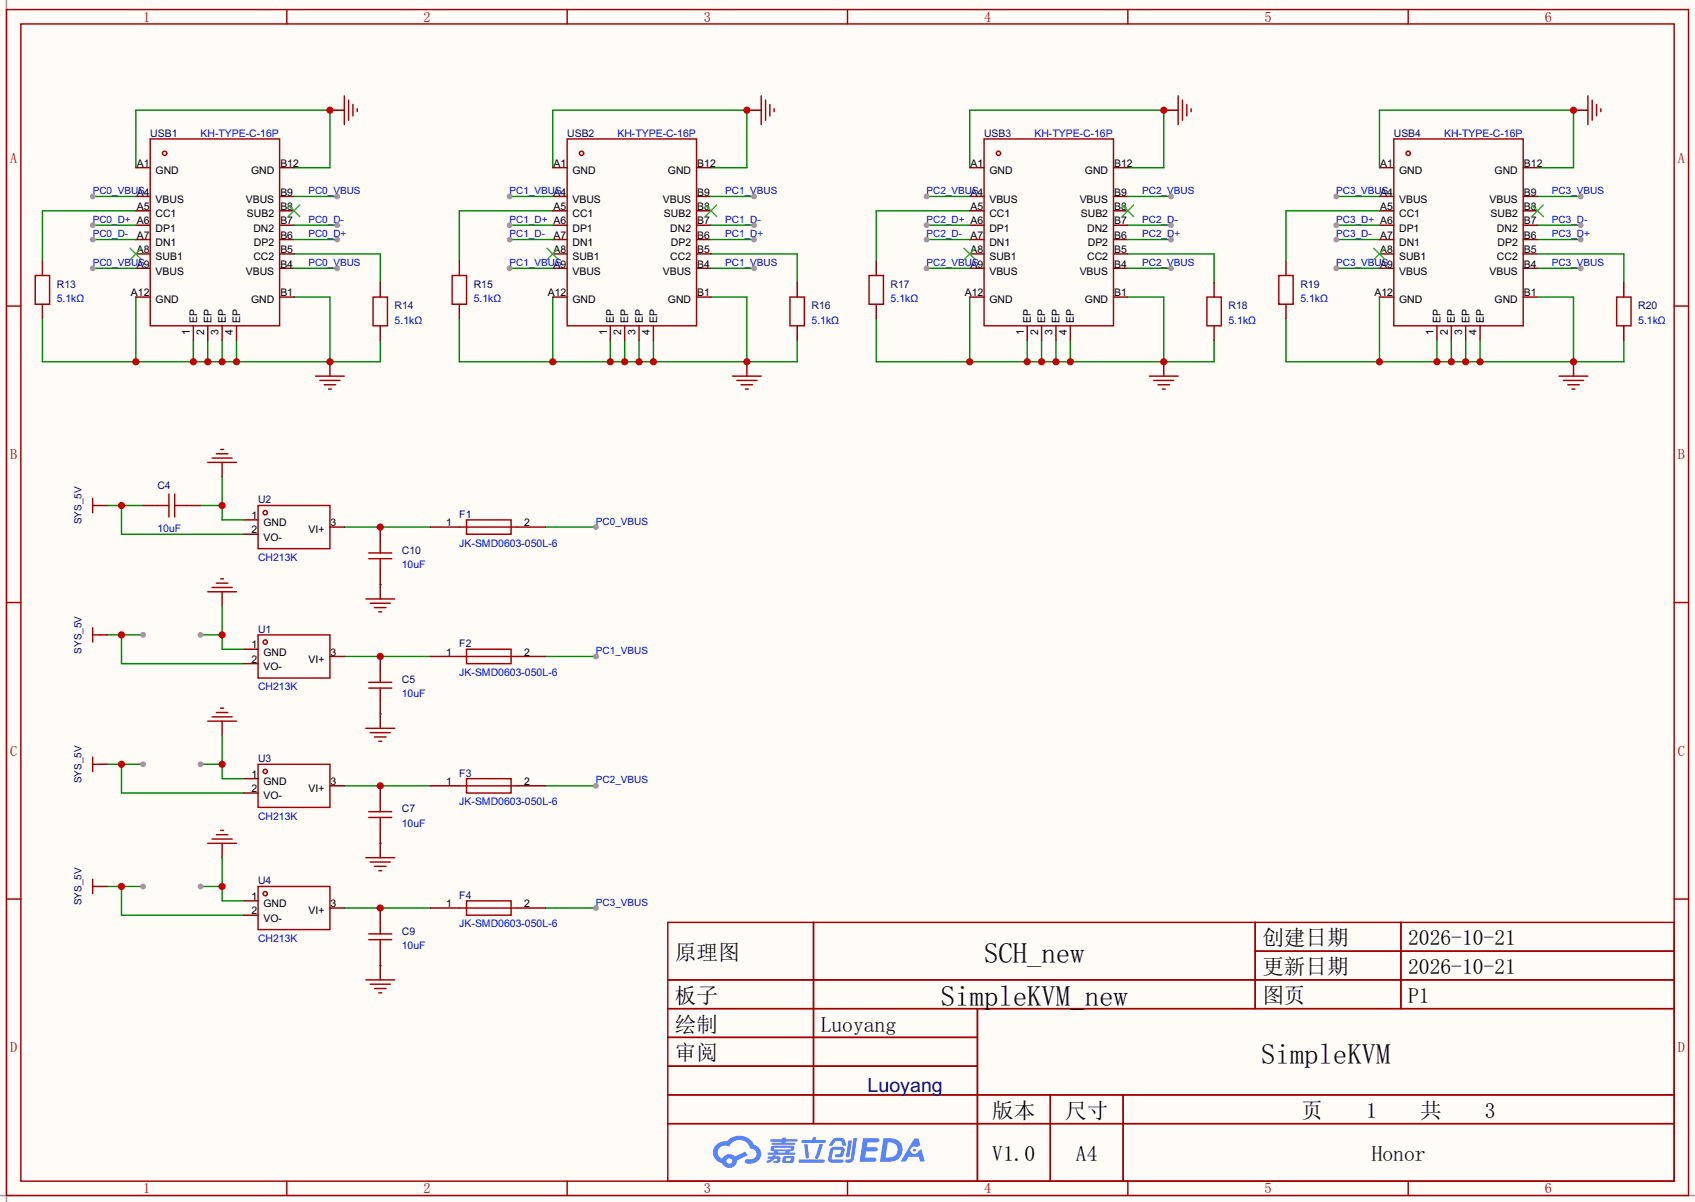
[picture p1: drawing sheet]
<svg xmlns="http://www.w3.org/2000/svg" width="299mm" height="212mm" viewBox="0 0 299 212" stroke-linecap="round" stroke-linejoin="round" font-family="sans-serif">
<path d="M0 0h299.5v212.4h-299.5z" fill="#fffcf7"/>
<path d="M1.1 0v212.4M0 211.2h299.5" fill="none" stroke="#999" stroke-width=".25"/>
<path d="M18.9 156.6h6.4M21.5 156.6v5.1h21.6" fill="none" stroke="#008700" stroke-width=".25"/>
<circle cx="21.5" cy="156.6" r=".63" fill="#c00"/>
<circle cx="25.3" cy="156.6" r=".51" fill="#999"/>
<path d="M18.9 135h6.4M21.5 135v5.1h21.6" fill="none" stroke="#008700" stroke-width=".25"/>
<circle cx="21.5" cy="135" r=".63" fill="#c00"/>
<circle cx="25.3" cy="135" r=".51" fill="#999"/>
<path d="M18.9 89.3h6.4M21.5 89.3v5.1h21.6" fill="none" stroke="#008700" stroke-width=".25"/>
<circle cx="21.5" cy="89.3" r=".63" fill="#c00"/>
<path d="M18.9 112.2h6.4M21.5 112.2v5.1h21.6" fill="none" stroke="#008700" stroke-width=".25"/>
<circle cx="21.5" cy="112.2" r=".63" fill="#c00"/>
<circle cx="25.3" cy="112.2" r=".51" fill="#999"/>
<path d="M17.7 89.3h1.2M17.7 112.2h1.2M17.7 135h1.2M17.7 156.6h1.2" fill="none" stroke="#870000" stroke-width=".25"/>
<path d="M16.4 88v2.6M16.4 89.3h1.3M16.4 110.9v2.5M16.4 112.2h1.3M16.4 133.8v2.5M16.4 135h1.3M16.4 155.4v2.5M16.4 156.6h1.3" fill="none" stroke="#a10000" stroke-width=".25"/>
<path d="M60.8 93.1h15.3M96.4 116h8.9" fill="none" stroke="#008700" stroke-width=".25"/>
<circle cx="105.3" cy="116" r=".51" fill="#999"/>
<path d="M96.4 160.4h8.9" fill="none" stroke="#008700" stroke-width=".25"/>
<circle cx="105.3" cy="160.4" r=".51" fill="#999"/>
<path d="M60.8 116h15.3M96.4 138.8h8.9" fill="none" stroke="#008700" stroke-width=".25"/>
<circle cx="105.3" cy="138.8" r=".51" fill="#999"/>
<path d="M96.4 93.1h8.9M60.8 160.4h15.3" fill="none" stroke="#008700" stroke-width=".25"/>
<circle cx="105.3" cy="93.1" r=".51" fill="#999"/>
<path d="M67.2 103.3h.1M60.8 138.8h15.3M67.2 126.1h.1M67.2 149h.1M67.2 170.6h.1" fill="none" stroke="#008700" stroke-width=".25"/>
<path d="M39.2 81.7v2.5M39.2 104.6v2.5M67.2 103.3v2.5M39.2 127.4v2.6M67.2 126.1v2.6M39.2 149v2.5M67.2 149v2.5M67.2 170.6v2.5" fill="none" stroke="#870000" stroke-width=".25"/>
<g fill="none" stroke="#a10000" stroke-width=".25">
<path d="M1.1 1.7h297.2v209.5h-297.2zM3.7 4.2h292.1v204.5h-292.1zM50.7 1.7v2.5M100.2 1.7v2.5M149.7 1.7v2.5M199.3 1.7v2.5M248.8 1.7v2.5M1.1 54.1h2.6M295.8 54.1h2.5M39 79.4h.5M36.7 81.7h5.1M37.5 80.9h3.5"/>
<path d="M38.2 80.2h2.1M1.1 106.5h2.6M36.7 104.6h5.1M37.5 103.8h3.5M38.2 103h2.1M39 102.3h.5M64.6 105.8h5.1M65.4 106.6h3.6M66.2 107.4h2M66.9 108.1h.5M295.8 106.5h2.5M36.7 127.4h5.1"/>
<path d="M37.5 126.7h3.5M38.2 125.9h2.1M39 125.1h.5M64.6 128.7h5.1M65.4 129.5h3.6M66.2 130.2h2M66.9 131h.5M1.1 158.9h2.6M36.7 149h5.1M37.5 148.2h3.5M38.2 147.5h2.1M39 146.7h.5"/>
<path d="M64.6 151.5h5.1M65.4 152.3h3.6M66.2 153.1h2M66.9 153.8h.5M295.8 158.9h2.5M64.6 173.1h5.1M65.4 173.9h3.6M66.2 174.7h2M66.9 175.4h.5M118 173.1h177.8M118 163h177.8v45.7h-177.8zM118 178.2h177.8"/>
<path d="M143.7 163v35.5M172.7 178.2v30.5M221.8 163v15.2M221.8 168.1h74M247.5 163v15.2M118 183.3h54.7M118 193.5h177.8M118 188.4h54.7M118 198.5h177.8M185.6 193.5v15.2M198.4 193.5v15.2M50.7 208.7v2.5"/>
<path d="M100.2 208.7v2.5M149.7 208.7v2.5M199.3 208.7v2.5M248.8 208.7v2.5"/>
</g>
<g fill="#5487ff">
<path d="M152.5 201.1h1.6a1.34 1.34 0 0 1 1.2 .2 .37 .37 0 0 1-.3 .5h-1.7l-.2 .9h1.6a.37 .37 0 0 1 .4 .4 .37 .37 0 0 1-.4 .3h-1.7l-.2 1.1h.8a1.26 1.26 0 0 1 1.2 .2 .36 .36 0 0 1-.3 .6h-2.6z"/>
<path d="M161.5 201.2h.8l.3 1.2-.6 .3a.72 .72 0 0 0-1.1 .2 .72 .72 0 0 0 .3 1 .72 .72 0 0 0 1-.4l.1-.2 .5-.2 .6 2.1h-.8l-.3-.8h-1.8l-.5 .8h-.9z"/>
<path d="M149.9 201.5h.6l-.4 2.7a.31 .31 0 0 1-.3 .3 .31 .31 0 0 1-.3-.3z"/>
<path d="M150.8 201.1h.6l-.5 3.6a.97 .97 0 0 1-1.5 .5l.1-.3h.6l.2-.2z"/>
<path d="M147.1 201.3l.5-.2h1.3l.3 .4 .3 .8-.1 .2h-.5l-.3-.9h-.8l-.2 .1-.6 .8-.5-.1v-.1z"/>
<path d="M146.8 202.9l.4-.3h1.5a.69 .69 0 0 1 .5 .5 .69 .69 0 0 1-.1 .7 .74 .74 0 0 1-.8 .7h-.6a.27 .27 0 0 1-.2-.3 .27 .27 0 0 1 .3-.3h.6l.2-.7h-1.4l-.3 1.6 1.9 .1a.28 .28 0 0 1 .2 .3 .28 .28 0 0 1-.3 .2h-1.9l-.4-.3-.1-.4z"/>
<path d="M141.1 204.9h4.3a.28 .28 0 0 1 .3 .3 .28 .28 0 0 1-.3 .2h-4.2l-.1-.1z"/>
<path d="M144.8 202.2h.6l-.8 2.4a.3 .3 0 0 1-.4 .2 .3 .3 0 0 1-.2-.3z"/>
<path d="M142.1 202.2h.6l.2 2.2-.2 .3-.4-.2z"/>
<path d="M141.7 201.4h1.8l.2-.5h.5l-.1 .5h1.5a.27 .27 0 0 1 .3 .3 .27 .27 0 0 1-.3 .3h-3.8l-.2-.2z"/>
<path d="M135.7 204.3h.8v-.1l.6-.1-.1 .2 .8 .1a.7 .7 0 0 1-.5 1.1h-.6v-.4l.6-.1v-.2l-.4-.1a2.13 2.13 0 0 1-1.3 .8l-.2-.4 .8-.3h-.6z"/>
<path d="M136.1 201.3h2.1l.1-.3h.6l-.1 .3h1.9l.2 .2-.2 .2h-1.9l-.1 .2h1.6l.2 .2-.2 .2h-3.9l-.1-.2v-.2h1.8v-.2h-1.9l-.1-.1z"/>
<path d="M156.1 201.1l-.6 4.2h1.4a2.14 2.14 0 0 0 2.6-2.2 2.14 2.14 0 0 0-2.7-2zM156.8 201.8a1.37 1.37 0 0 1 1.8 1.2 1.37 1.37 0 0 1-1.5 1.5h-.7z"/>
<path d="M136.3 202.6a.47 .47 0 0 0-.2 .6 .47 .47 0 0 0 .6 .2l.1 .2h-1.1l-.1 .4h4.7l.2-.1-.1-.3h-1l.1-.2a.6 .6 0 0 0 .7-.2 .6 .6 0 0 0 0-.7l-3.5-.1zM136.8 202.8h2.8l.1 .1-.1 .2h-2.8zM137.4 203.4h1.4l-.1 .2h-1.2z"/>
<path d="M138.4 204.4a.9 .9 0 0 0-.1 1 2.48 2.48 0 0 0 1.9-.1 .84 .84 0 0 0 0-1h-1.4zM138.9 204.7l.7-.1 .1 .1v.3l-.2 .1h-.7z"/>
<path d="M126.6 202.2a1.91 1.91 0 0 0-.5 2 1.91 1.91 0 0 0 1.5 1.3 1.35 1.35 0 0 0 1.5 .9 1.35 1.35 0 0 0 1.1-1.4l1.9-.9-.4-.6-1.8 .8a1.41 1.41 0 0 0-2.3 .4 1.25 1.25 0 0 1-.6-1.7 1.25 1.25 0 0 1 1.8-.4 1.97 1.97 0 0 1 2-1.2 1.97 1.97 0 0 1 1.8 1.5 .96 .96 0 0 1 1 .9 .96 .96 0 0 1-.9 1h-.6a.39 .39 0 0 0-.5 .3 .39 .39 0 0 0 .4 .5 1.87 1.87 0 0 0 1.9-.5 1.87 1.87 0 0 0 .4-2.1l-.7-.6-.4-.1a2.86 2.86 0 0 0-4.8-.6h-.3a2.27 2.27 0 0 0-1.5 .5zM128.4 205.2a.5 .5 0 0 1 1 0 .5 .5 0 0 1-1 0z"/>
<circle cx="161.6" cy="203.2" r=".27"/>
</g>
<path d="M58.3 63.9v2.6" fill="none" stroke="#870000" stroke-width=".25"/>
<path d="M55.8 66.5h5M56.5 67.2h3.6M57.3 68h2M58 68.7h.5" fill="none" stroke="#a10000" stroke-width=".25"/>
<path d="M7.5 56.3v7.6h59.7v-3.8M24 52.5v11.4M51.9 52.5h6.4v11.4M34.2 60.1v3.8M36.7 60.1v3.8M39.2 60.1v3.8M41.8 60.1v3.8" fill="none" stroke="#008700" stroke-width=".25"/>
<g fill="#c00">
<circle cx="58.3" cy="63.9" r=".63"/>
<circle cx="41.8" cy="63.9" r=".63"/>
<circle cx="39.2" cy="63.9" r=".63"/>
<circle cx="36.7" cy="63.9" r=".63"/>
<circle cx="34.2" cy="63.9" r=".63"/>
<circle cx="24" cy="63.9" r=".63"/>
</g>
<path d="M58.3 19.5h2.5" fill="none" stroke="#870000" stroke-width=".25"/>
<path d="M60.8 16.9v5.1M61.6 17.7v3.5M62.4 18.5v2M63.1 19.2v.5" fill="none" stroke="#a10000" stroke-width=".25"/>
<path d="M24 37.2h-16.5v8.9M24 29.6v-10.1h34.3v10.1h-6.4M51.9 44.9h15.3v5" fill="none" stroke="#008700" stroke-width=".25"/>
<circle cx="58.3" cy="19.5" r=".63" fill="#c00"/>
<g fill="none" stroke="#870000" stroke-width=".25">
<path d="M24 39.8h2.5M24 37.2h2.5M24 34.7h2.5M24 29.6h2.5M49.4 39.8h2.5M49.4 37.2h2.5M49.4 34.7h2.5M49.4 29.6h2.5M24 52.5h2.5M24 47.4h2.5M24 44.9h2.5M24 42.3h2.5"/>
<path d="M34.2 57.6v2.5M36.7 57.6v2.5M39.2 57.6v2.5M41.8 57.6v2.5M49.4 52.5h2.5M49.4 47.4h2.5M49.4 44.9h2.5M49.4 42.3h2.5"/>
</g>
<path d="M50.9 36.2l2.1 2.1M53 36.2l-2.1 2.1M23 43.9l2 2M25 43.9l-2 2" fill="none" stroke="#3c3" stroke-width=".25"/>
<g fill="none" stroke="#a10000" stroke-width=".25">
<path d="M26.5 24.5h22.9v33.1h-22.9z"/>
<circle cx="29.1" cy="27.1" r=".38"/>
</g>
<path d="M16.4 39.8h7.6" fill="none" stroke="#008700" stroke-width=".25"/>
<circle cx="16.4" cy="39.8" r=".51" fill="#999"/>
<path d="M51.9 42.3h7.7" fill="none" stroke="#008700" stroke-width=".25"/>
<circle cx="59.6" cy="42.3" r=".51" fill="#999"/>
<path d="M16.4 42.3h7.6" fill="none" stroke="#008700" stroke-width=".25"/>
<circle cx="16.4" cy="42.3" r=".51" fill="#999"/>
<path d="M51.9 39.8h7.7" fill="none" stroke="#008700" stroke-width=".25"/>
<circle cx="59.6" cy="39.8" r=".51" fill="#999"/>
<path d="M132 63.9v2.6" fill="none" stroke="#870000" stroke-width=".25"/>
<path d="M129.4 66.5h5.1M130.2 67.2h3.5M130.9 68h2.1M131.7 68.7h.5" fill="none" stroke="#a10000" stroke-width=".25"/>
<path d="M81.2 56.3v7.6h59.6v-3.8M97.7 52.5v11.4M125.6 52.5h6.4v11.4M107.8 60.1v3.8M110.4 60.1v3.8M112.9 60.1v3.8M115.4 60.1v3.8" fill="none" stroke="#008700" stroke-width=".25"/>
<g fill="#c00">
<circle cx="132" cy="63.9" r=".63"/>
<circle cx="115.4" cy="63.9" r=".63"/>
<circle cx="112.9" cy="63.9" r=".63"/>
<circle cx="110.4" cy="63.9" r=".63"/>
<circle cx="107.8" cy="63.9" r=".63"/>
<circle cx="97.7" cy="63.9" r=".63"/>
</g>
<path d="M132 19.5h2.5" fill="none" stroke="#870000" stroke-width=".25"/>
<path d="M134.5 16.9v5.1M135.3 17.7v3.5M136 18.5v2M136.8 19.2v.5" fill="none" stroke="#a10000" stroke-width=".25"/>
<path d="M97.7 37.2h-16.5v8.9M97.7 29.6v-10.1h34.3v10.1h-6.4M125.6 44.9h15.2v5" fill="none" stroke="#008700" stroke-width=".25"/>
<circle cx="132" cy="19.5" r=".63" fill="#c00"/>
<g fill="none" stroke="#870000" stroke-width=".25">
<path d="M97.7 39.8h2.5M97.7 37.2h2.5M97.7 34.7h2.5M97.7 29.6h2.5M123.1 39.8h2.5M123.1 37.2h2.5M123.1 34.7h2.5M123.1 29.6h2.5M97.7 52.5h2.5M97.7 47.4h2.5M97.7 44.9h2.5M97.7 42.3h2.5"/>
<path d="M107.8 57.6v2.5M110.4 57.6v2.5M112.9 57.6v2.5M115.4 57.6v2.5M123.1 52.5h2.5M123.1 47.4h2.5M123.1 44.9h2.5M123.1 42.3h2.5"/>
</g>
<path d="M124.6 36.2l2 2.1M126.6 36.2l-2 2.1M96.6 43.9l2.1 2M98.7 43.9l-2.1 2" fill="none" stroke="#3c3" stroke-width=".25"/>
<g fill="none" stroke="#a10000" stroke-width=".25">
<path d="M100.2 24.5h22.9v33.1h-22.9z"/>
<circle cx="102.7" cy="27.1" r=".38"/>
</g>
<path d="M90 39.8h7.7" fill="none" stroke="#008700" stroke-width=".25"/>
<circle cx="90" cy="39.8" r=".51" fill="#999"/>
<path d="M125.6 42.3h7.6" fill="none" stroke="#008700" stroke-width=".25"/>
<circle cx="133.2" cy="42.3" r=".51" fill="#999"/>
<path d="M90 42.3h7.7" fill="none" stroke="#008700" stroke-width=".25"/>
<circle cx="90" cy="42.3" r=".51" fill="#999"/>
<path d="M125.6 39.8h7.6" fill="none" stroke="#008700" stroke-width=".25"/>
<circle cx="133.2" cy="39.8" r=".51" fill="#999"/>
<path d="M205.6 63.9v2.6" fill="none" stroke="#870000" stroke-width=".25"/>
<path d="M203.1 66.5h5.1M203.8 67.2h3.6M204.6 68h2M205.4 68.7h.5" fill="none" stroke="#a10000" stroke-width=".25"/>
<path d="M154.8 56.3v7.6h59.7v-3.8M171.3 52.5v11.4M199.3 52.5h6.3v11.4M181.5 60.1v3.8M184 60.1v3.8M186.6 60.1v3.8M189.1 60.1v3.8" fill="none" stroke="#008700" stroke-width=".25"/>
<g fill="#c00">
<circle cx="205.6" cy="63.9" r=".63"/>
<circle cx="189.1" cy="63.9" r=".63"/>
<circle cx="186.6" cy="63.9" r=".63"/>
<circle cx="184" cy="63.9" r=".63"/>
<circle cx="181.5" cy="63.9" r=".63"/>
<circle cx="171.3" cy="63.9" r=".63"/>
</g>
<path d="M205.6 19.5h2.6" fill="none" stroke="#870000" stroke-width=".25"/>
<path d="M208.2 16.9v5.1M208.9 17.7v3.5M209.7 18.5v2M210.4 19.2v.5" fill="none" stroke="#a10000" stroke-width=".25"/>
<path d="M171.3 37.2h-16.5v8.9M171.3 29.6v-10.1h34.3v10.1h-6.3M199.3 44.9h15.2v5" fill="none" stroke="#008700" stroke-width=".25"/>
<circle cx="205.6" cy="19.5" r=".63" fill="#c00"/>
<g fill="none" stroke="#870000" stroke-width=".25">
<path d="M171.3 39.8h2.6M171.3 37.2h2.6M171.3 34.7h2.6M171.3 29.6h2.6M196.7 39.8h2.6M196.7 37.2h2.6M196.7 34.7h2.6M196.7 29.6h2.6M171.3 52.5h2.6M171.3 47.4h2.6M171.3 44.9h2.6M171.3 42.3h2.6"/>
<path d="M181.5 57.6v2.5M184 57.6v2.5M186.6 57.6v2.5M189.1 57.6v2.5M196.7 52.5h2.6M196.7 47.4h2.6M196.7 44.9h2.6M196.7 42.3h2.6"/>
</g>
<path d="M198.2 36.2l2.1 2.1M200.3 36.2l-2.1 2.1M170.3 43.9l2 2M172.3 43.9l-2 2" fill="none" stroke="#3c3" stroke-width=".25"/>
<g fill="none" stroke="#a10000" stroke-width=".25">
<path d="M173.9 24.5h22.8v33.1h-22.8z"/>
<circle cx="176.4" cy="27.1" r=".38"/>
</g>
<path d="M163.7 39.8h7.6" fill="none" stroke="#008700" stroke-width=".25"/>
<circle cx="163.7" cy="39.8" r=".51" fill="#999"/>
<path d="M199.3 42.3h7.6" fill="none" stroke="#008700" stroke-width=".25"/>
<circle cx="206.9" cy="42.3" r=".51" fill="#999"/>
<path d="M163.7 42.3h7.6" fill="none" stroke="#008700" stroke-width=".25"/>
<circle cx="163.7" cy="42.3" r=".51" fill="#999"/>
<path d="M199.3 39.8h7.6" fill="none" stroke="#008700" stroke-width=".25"/>
<circle cx="206.9" cy="39.8" r=".51" fill="#999"/>
<path d="M16.4 34.7h7.6" fill="none" stroke="#008700" stroke-width=".25"/>
<circle cx="16.4" cy="34.7" r=".51" fill="#999"/>
<path d="M16.4 47.4h7.6" fill="none" stroke="#008700" stroke-width=".25"/>
<circle cx="16.4" cy="47.4" r=".51" fill="#999"/>
<path d="M51.9 47.4h7.7" fill="none" stroke="#008700" stroke-width=".25"/>
<circle cx="59.6" cy="47.4" r=".51" fill="#999"/>
<path d="M90 34.7h7.7" fill="none" stroke="#008700" stroke-width=".25"/>
<circle cx="90" cy="34.7" r=".51" fill="#999"/>
<path d="M125.6 34.7h7.6" fill="none" stroke="#008700" stroke-width=".25"/>
<circle cx="133.2" cy="34.7" r=".51" fill="#999"/>
<path d="M90 47.4h7.7" fill="none" stroke="#008700" stroke-width=".25"/>
<circle cx="90" cy="47.4" r=".51" fill="#999"/>
<path d="M125.6 47.4h7.6" fill="none" stroke="#008700" stroke-width=".25"/>
<circle cx="133.2" cy="47.4" r=".51" fill="#999"/>
<path d="M51.9 34.7h7.7" fill="none" stroke="#008700" stroke-width=".25"/>
<circle cx="59.6" cy="34.7" r=".51" fill="#999"/>
<path d="M163.7 34.7h7.6" fill="none" stroke="#008700" stroke-width=".25"/>
<circle cx="163.7" cy="34.7" r=".51" fill="#999"/>
<path d="M199.3 34.7h7.6" fill="none" stroke="#008700" stroke-width=".25"/>
<circle cx="206.9" cy="34.7" r=".51" fill="#999"/>
<path d="M163.7 47.4h7.6" fill="none" stroke="#008700" stroke-width=".25"/>
<circle cx="163.7" cy="47.4" r=".51" fill="#999"/>
<path d="M199.3 47.4h7.6" fill="none" stroke="#008700" stroke-width=".25"/>
<circle cx="206.9" cy="47.4" r=".51" fill="#999"/>
<path d="M271.7 47.4h7.6" fill="none" stroke="#008700" stroke-width=".25"/>
<circle cx="279.3" cy="47.4" r=".51" fill="#999"/>
<path d="M236.1 47.4h7.6" fill="none" stroke="#008700" stroke-width=".25"/>
<circle cx="236.1" cy="47.4" r=".51" fill="#999"/>
<path d="M271.7 34.7h7.6" fill="none" stroke="#008700" stroke-width=".25"/>
<circle cx="279.3" cy="34.7" r=".51" fill="#999"/>
<path d="M236.1 34.7h7.6" fill="none" stroke="#008700" stroke-width=".25"/>
<circle cx="236.1" cy="34.7" r=".51" fill="#999"/>
<path d="M271.7 39.8h7.6" fill="none" stroke="#008700" stroke-width=".25"/>
<circle cx="279.3" cy="39.8" r=".51" fill="#999"/>
<path d="M236.1 42.3h7.6" fill="none" stroke="#008700" stroke-width=".25"/>
<circle cx="236.1" cy="42.3" r=".51" fill="#999"/>
<path d="M271.7 42.3h7.6" fill="none" stroke="#008700" stroke-width=".25"/>
<circle cx="279.3" cy="42.3" r=".51" fill="#999"/>
<g fill="none" stroke="#870000" stroke-width=".25">
<path d="M243.7 39.8h2.6M243.7 37.2h2.6M243.7 34.7h2.6M243.7 29.6h2.6M269.1 39.8h2.6M269.1 37.2h2.6M269.1 34.7h2.6M269.1 29.6h2.6M243.7 52.5h2.6M243.7 47.4h2.6M243.7 44.9h2.6M243.7 42.3h2.6"/>
<path d="M253.9 57.6v2.5M256.4 57.6v2.5M259 57.6v2.5M261.5 57.6v2.5M269.1 52.5h2.6M269.1 47.4h2.6M269.1 44.9h2.6M269.1 42.3h2.6"/>
</g>
<path d="M270.6 36.2l2.1 2.1M272.7 36.2l-2.1 2.1M242.7 43.9l2 2M244.7 43.9l-2 2" fill="none" stroke="#3c3" stroke-width=".25"/>
<g fill="none" stroke="#a10000" stroke-width=".25">
<path d="M246.3 24.5h22.8v33.1h-22.8z"/>
<circle cx="248.8" cy="27.1" r=".38"/>
</g>
<path d="M236.1 39.8h7.6" fill="none" stroke="#008700" stroke-width=".25"/>
<circle cx="236.1" cy="39.8" r=".51" fill="#999"/>
<path d="M243.7 29.6v-10.1h34.3v10.1h-6.3M243.7 37.2h-16.5v8.9" fill="none" stroke="#008700" stroke-width=".25"/>
<path d="M278 19.5h2.5" fill="none" stroke="#870000" stroke-width=".25"/>
<circle cx="278" cy="19.5" r=".63" fill="#c00"/>
<path d="M280.5 16.9v5.1M281.3 17.7v3.5M282.1 18.5v2M282.8 19.2v.5M275.5 66.5h5M276.2 67.2h3.6M277 68h2M277.7 68.7h.6" fill="none" stroke="#a10000" stroke-width=".25"/>
<path d="M227.2 56.3v7.6h59.7v-3.8M243.7 52.5v11.4M271.7 44.9h15.2v5M271.7 52.5h6.3v11.4M253.9 60.1v3.8M256.4 60.1v3.8M259 60.1v3.8M261.5 60.1v3.8" fill="none" stroke="#008700" stroke-width=".25"/>
<path d="M278 63.9v2.6" fill="none" stroke="#870000" stroke-width=".25"/>
<g fill="#c00">
<circle cx="278" cy="63.9" r=".63"/>
<circle cx="261.5" cy="63.9" r=".63"/>
<circle cx="259" cy="63.9" r=".63"/>
<circle cx="256.4" cy="63.9" r=".63"/>
<circle cx="253.9" cy="63.9" r=".63"/>
<circle cx="243.7" cy="63.9" r=".63"/>
</g>
<g fill="none" stroke="#a10000" stroke-width=".25">
<path d="M45.6 89.3h12.7v7.6h-12.7zM45.6 112.2h12.7v7.6h-12.7zM45.6 135h12.7v7.7h-12.7zM45.6 156.6h12.7v7.6h-12.7z"/>
<circle cx="46.9" cy="90.6" r=".38"/>
<circle cx="46.9" cy="113.4" r=".38"/>
<circle cx="46.9" cy="136.3" r=".38"/>
<circle cx="46.9" cy="157.9" r=".38"/>
</g>
<path d="M43.1 91.9h2.5M43.1 94.4h2.5M58.3 93.1h2.5M43.1 114.7h2.5M43.1 117.3h2.5M58.3 116h2.5M43.1 137.6h2.5M58.3 138.8h2.5M43.1 159.2h2.5M43.1 140.1h2.5M43.1 161.7h2.5M58.3 160.4h2.5" fill="none" stroke="#870000" stroke-width=".25"/>
<path d="M35.4 156.6h3.8M39.2 151.5v7.7h3.9" fill="none" stroke="#008700" stroke-width=".25"/>
<circle cx="39.2" cy="156.6" r=".63" fill="#c00"/>
<circle cx="35.4" cy="156.6" r=".51" fill="#999"/>
<path d="M35.4 135h3.8M39.2 130v7.6h3.9" fill="none" stroke="#008700" stroke-width=".25"/>
<circle cx="39.2" cy="135" r=".63" fill="#c00"/>
<circle cx="35.4" cy="135" r=".51" fill="#999"/>
<path d="M35.4 112.2h3.8M39.2 107.1v7.6h3.9" fill="none" stroke="#008700" stroke-width=".25"/>
<circle cx="39.2" cy="112.2" r=".63" fill="#c00"/>
<circle cx="35.4" cy="112.2" r=".51" fill="#999"/>
<path d="M35.4 89.3h3.8M39.2 84.2v7.7h3.9" fill="none" stroke="#008700" stroke-width=".25"/>
<circle cx="39.2" cy="89.3" r=".63" fill="#c00"/>
<g fill="none" stroke="#a10000" stroke-width=".25">
<path d="M6.2 48.7h2.6v5.1h-2.6zM65.9 52.5h2.6v5.1h-2.6zM79.9 48.7h2.5v5.1h-2.5zM139.6 52.5h2.5v5.1h-2.5zM153.5 48.7h2.6v5.1h-2.6zM213.2 52.5h2.6v5.1h-2.6zM225.9 48.7h2.6v5.1h-2.6zM285.6 52.5h2.6v5.1h-2.6zM27.8 89.3h2M29.8 87.3v4.1M30.9 87.3v4.1M30.9 89.3h2"/>
<path d="M81.2 93.1h10.1M82.4 91.9h7.9v2.5h-7.9zM67.2 118.5v2.1M81.2 116h10.1M82.4 114.7h7.9v2.6h-7.9zM65.2 121.6h4M65.2 120.6h4M81.2 138.8h10.1M82.4 137.6h7.9v2.5h-7.9zM82.4 159.2h7.9v2.5h-7.9zM81.2 160.4h10.1"/>
</g>
<g fill="none" stroke="#870000" stroke-width=".25">
<path d="M7.5 46.1v2.6M7.5 53.8v2.5M67.2 49.9v2.6M67.2 57.6v2.5M81.2 46.1v2.6M81.2 53.8v2.5M140.8 49.9v2.6M140.8 57.6v2.5M154.8 46.1v2.6M154.8 53.8v2.5M214.5 49.9v2.6M214.5 57.6v2.5"/>
<path d="M227.2 46.1v2.6M227.2 53.8v2.5M286.9 49.9v2.6M286.9 57.6v2.5M25.3 89.3h2.5M32.9 89.3h2.5M76.1 93.1h5.1M91.3 93.1h5.1M67.2 116v2.5M76.1 116h5.1M91.3 116h5.1M67.2 123.6v2.5"/>
<path d="M76.1 138.8h5.1M91.3 138.8h5.1M76.1 160.4h5.1M91.3 160.4h5.1"/>
</g>
<circle cx="67.2" cy="116" r=".63" fill="#c00"/>
<path d="M67.2 121.6v2M65.2 144.4h4M65.2 143.4h4M67.2 141.4v2" fill="none" stroke="#a10000" stroke-width=".25"/>
<path d="M67.2 138.8v2.6M67.2 146.5v2.5" fill="none" stroke="#870000" stroke-width=".25"/>
<circle cx="67.2" cy="138.8" r=".63" fill="#c00"/>
<path d="M67.2 144.4v2.1M65.2 166h4M65.2 165h4M67.2 163v2" fill="none" stroke="#a10000" stroke-width=".25"/>
<path d="M67.2 160.4v2.6M67.2 168.1v2.5" fill="none" stroke="#870000" stroke-width=".25"/>
<circle cx="67.2" cy="160.4" r=".63" fill="#c00"/>
<path d="M65.2 98.7h4M65.2 97.7h4M67.2 95.7v2M67.2 166v2.1" fill="none" stroke="#a10000" stroke-width=".25"/>
<path d="M67.2 93.1v2.6M67.2 100.7v2.6" fill="none" stroke="#870000" stroke-width=".25"/>
<circle cx="67.2" cy="93.1" r=".63" fill="#c00"/>
<path d="M67.2 98.7v2" fill="none" stroke="#a10000" stroke-width=".25"/>
<g font-size="5.1">
<text x="173.9" y="170.2">SCH_new</text>
<text x="166.2" y="177.8">SimpleKVM_new</text>
<text x="222.8" y="188">SimpleKVM</text>
</g>
<g font-size="3.8">
<text x="223" y="167">创建日期</text>
<text x="248.8" y="167">2026-10-21</text>
<text x="119.3" y="169.6">原理图</text>
<text x="223" y="172.1">更新日期</text>
<text x="248.8" y="172.1">2026-10-21</text>
<text x="119.3" y="177.2">板子</text>
<text x="223" y="177.2">图页</text>
<text x="248.8" y="177.2">P1</text>
<text x="119.3" y="182.3">绘制</text>
<text x="145" y="182.3">Luoyang</text>
<text x="119.3" y="187.4">审阅</text>
<text x="175.3" y="197.5">版本</text>
<text x="188.2" y="197.5">尺寸</text>
<text x="230" y="197.5">页</text>
<text x="241.4" y="197.5">1</text>
<text x="250.9" y="197.5">共</text>
<text x="262.4" y="197.5">3</text>
<text x="175.3" y="205.1">V1.0</text>
<text x="190.1" y="205.1">A4</text>
<text x="242.3" y="205.1">Honor</text>
</g>
<text font-size="3.5" fill="#000080" x="153.3" y="192.9">Luoyang</text>
<g font-size="2.5" fill="#a00000">
<text x="25.3" y="3.8">1</text>
<text x="74.8" y="3.8">2</text>
<text x="124.3" y="3.8">3</text>
<text x="173.9" y="3.8">4</text>
<text x="223.4" y="3.8">5</text>
<text x="272.9" y="3.8">6</text>
<text x="1.8" y="28.8">A</text>
<text x="296.4" y="28.8">A</text>
<text x="1.8" y="81.2">B</text>
<text x="296.4" y="81.2">B</text>
<text x="1.8" y="133.5">C</text>
<text x="296.4" y="133.5">C</text>
<text x="1.8" y="185.9">D</text>
<text x="296.4" y="185.9">D</text>
<text x="25.3" y="210.9">1</text>
<text x="74.8" y="210.9">2</text>
<text x="124.3" y="210.9">3</text>
<text x="173.9" y="210.9">4</text>
<text x="223.4" y="210.9">5</text>
<text x="272.9" y="210.9">6</text>
</g>
<g font-size="1.8">
<text x="24.2" y="29.5">A1</text>
<text x="49.5" y="29.5">B12</text>
<text x="97.8" y="29.5">A1</text>
<text x="123.2" y="29.5">B12</text>
<text x="171.5" y="29.5">A1</text>
<text x="196.8" y="29.5">B12</text>
<text x="243.9" y="29.5">A1</text>
<text x="269.2" y="29.5">B12</text>
<text x="24.2" y="34.6">A4</text>
<text x="27.5" y="35.8">VBUS</text>
<text x="27.5" y="30.8">GND</text>
<text x="43.4" y="35.8">VBUS</text>
<text x="44.4" y="30.8">GND</text>
<text x="49.5" y="34.6">B9</text>
<text x="97.8" y="34.6">A4</text>
<text x="101.1" y="35.8">VBUS</text>
<text x="101.1" y="30.8">GND</text>
<text x="117.1" y="35.8">VBUS</text>
<text x="118" y="30.8">GND</text>
<text x="123.2" y="34.6">B9</text>
<text x="171.5" y="34.6">A4</text>
<text x="174.8" y="35.8">VBUS</text>
<text x="174.8" y="30.8">GND</text>
<text x="190.8" y="35.8">VBUS</text>
<text x="191.7" y="30.8">GND</text>
<text x="196.8" y="34.6">B9</text>
<text x="243.9" y="34.6">A4</text>
<text x="247.2" y="35.8">VBUS</text>
<text x="247.2" y="30.8">GND</text>
<text x="263.1" y="35.8">VBUS</text>
<text x="264.1" y="30.8">GND</text>
<text x="269.2" y="34.6">B9</text>
<text x="24.2" y="37.1">A5</text>
<text x="27.5" y="40.9">DP1</text>
<text x="27.5" y="38.4">CC1</text>
<text x="43.6" y="38.4">SUB2</text>
<text x="44.8" y="40.9">DN2</text>
<text x="49.5" y="37.1">B8</text>
<text x="49.5" y="39.7">B7</text>
<text x="97.8" y="37.1">A5</text>
<text x="101.1" y="40.9">DP1</text>
<text x="101.1" y="38.4">CC1</text>
<text x="117.3" y="38.4">SUB2</text>
<text x="118.4" y="40.9">DN2</text>
<text x="123.2" y="37.1">B8</text>
<text x="123.2" y="39.7">B7</text>
<text x="171.5" y="37.1">A5</text>
<text x="174.8" y="40.9">DP1</text>
<text x="174.8" y="38.4">CC1</text>
<text x="191" y="38.4">SUB2</text>
<text x="192.1" y="40.9">DN2</text>
<text x="196.8" y="37.1">B8</text>
<text x="196.8" y="39.7">B7</text>
<text x="243.9" y="37.1">A5</text>
<text x="247.2" y="40.9">DP1</text>
<text x="247.2" y="38.4">CC1</text>
<text x="263.3" y="38.4">SUB2</text>
<text x="264.5" y="40.9">DN2</text>
<text x="269.2" y="37.1">B8</text>
<text x="269.2" y="39.7">B7</text>
<text x="24.2" y="47.3">A9</text>
<text x="24.2" y="44.7">A8</text>
<text x="24.2" y="42.2">A7</text>
<text x="27.5" y="46">SUB1</text>
<text x="27.5" y="43.5">DN1</text>
<text x="44.8" y="46">CC2</text>
<text x="44.9" y="43.5">DP2</text>
<text x="49.5" y="42.2">B6</text>
<text x="49.5" y="44.7">B5</text>
<text x="49.5" y="47.3">B4</text>
<text x="97.8" y="47.3">A9</text>
<text x="97.8" y="44.7">A8</text>
<text x="97.8" y="42.2">A7</text>
<text x="101.1" y="46">SUB1</text>
<text x="101.1" y="43.5">DN1</text>
<text x="118.4" y="46">CC2</text>
<text x="118.5" y="43.5">DP2</text>
<text x="123.2" y="42.2">B6</text>
<text x="123.2" y="44.7">B5</text>
<text x="123.2" y="47.3">B4</text>
<text x="171.5" y="47.3">A9</text>
<text x="171.5" y="44.7">A8</text>
<text x="171.5" y="42.2">A7</text>
<text x="174.8" y="46">SUB1</text>
<text x="174.8" y="43.5">DN1</text>
<text x="192.1" y="46">CC2</text>
<text x="192.2" y="43.5">DP2</text>
<text x="196.8" y="42.2">B6</text>
<text x="196.8" y="44.7">B5</text>
<text x="196.8" y="47.3">B4</text>
<text x="243.9" y="47.3">A9</text>
<text x="243.9" y="44.7">A8</text>
<text x="243.9" y="42.2">A7</text>
<text x="247.2" y="46">SUB1</text>
<text x="247.2" y="43.5">DN1</text>
<text x="264.5" y="46">CC2</text>
<text x="264.6" y="43.5">DP2</text>
<text x="269.2" y="42.2">B6</text>
<text x="269.2" y="44.7">B5</text>
<text x="269.2" y="47.3">B4</text>
<text x="23.1" y="52.4">A12</text>
<text x="27.5" y="53.6">GND</text>
<text x="27.5" y="48.5">VBUS</text>
<text x="43.4" y="48.5">VBUS</text>
<text x="44.4" y="53.6">GND</text>
<text x="49.5" y="52.4">B1</text>
<text x="96.8" y="52.4">A12</text>
<text x="101.1" y="53.6">GND</text>
<text x="101.1" y="48.5">VBUS</text>
<text x="117.1" y="48.5">VBUS</text>
<text x="118" y="53.6">GND</text>
<text x="123.2" y="52.4">B1</text>
<text x="170.4" y="52.4">A12</text>
<text x="174.8" y="53.6">GND</text>
<text x="174.8" y="48.5">VBUS</text>
<text x="190.8" y="48.5">VBUS</text>
<text x="191.7" y="53.6">GND</text>
<text x="196.8" y="52.4">B1</text>
<text x="242.8" y="52.4">A12</text>
<text x="247.2" y="53.6">GND</text>
<text x="247.2" y="48.5">VBUS</text>
<text x="263.1" y="48.5">VBUS</text>
<text x="264.1" y="53.6">GND</text>
<text x="269.2" y="52.4">B1</text>
<text x="33.5" y="59.2" transform="rotate(-90 33.5 59.2)">1</text>
<text x="34.8" y="57.1" transform="rotate(-90 34.8 57.1)">EP</text>
<text x="36.1" y="59.2" transform="rotate(-90 36.1 59.2)">2</text>
<text x="37.3" y="57.1" transform="rotate(-90 37.3 57.1)">EP</text>
<text x="38.6" y="59.2" transform="rotate(-90 38.6 59.2)">3</text>
<text x="39.9" y="57.1" transform="rotate(-90 39.9 57.1)">EP</text>
<text x="41.2" y="59.2" transform="rotate(-90 41.2 59.2)">4</text>
<text x="42.4" y="57.1" transform="rotate(-90 42.4 57.1)">EP</text>
<text x="107.2" y="59.2" transform="rotate(-90 107.2 59.2)">1</text>
<text x="108.5" y="57.1" transform="rotate(-90 108.5 57.1)">EP</text>
<text x="109.7" y="59.2" transform="rotate(-90 109.7 59.2)">2</text>
<text x="111" y="57.1" transform="rotate(-90 111 57.1)">EP</text>
<text x="112.3" y="59.2" transform="rotate(-90 112.3 59.2)">3</text>
<text x="113.5" y="57.1" transform="rotate(-90 113.5 57.1)">EP</text>
<text x="114.8" y="59.2" transform="rotate(-90 114.8 59.2)">4</text>
<text x="116.1" y="57.1" transform="rotate(-90 116.1 57.1)">EP</text>
<text x="180.9" y="59.2" transform="rotate(-90 180.9 59.2)">1</text>
<text x="182.1" y="57.1" transform="rotate(-90 182.1 57.1)">EP</text>
<text x="183.4" y="59.2" transform="rotate(-90 183.4 59.2)">2</text>
<text x="184.7" y="57.1" transform="rotate(-90 184.7 57.1)">EP</text>
<text x="185.9" y="59.2" transform="rotate(-90 185.9 59.2)">3</text>
<text x="187.2" y="57.1" transform="rotate(-90 187.2 57.1)">EP</text>
<text x="188.5" y="59.2" transform="rotate(-90 188.5 59.2)">4</text>
<text x="189.7" y="57.1" transform="rotate(-90 189.7 57.1)">EP</text>
<text x="253.2" y="59.2" transform="rotate(-90 253.2 59.2)">1</text>
<text x="254.5" y="57.1" transform="rotate(-90 254.5 57.1)">EP</text>
<text x="255.8" y="59.2" transform="rotate(-90 255.8 59.2)">2</text>
<text x="257.1" y="57.1" transform="rotate(-90 257.1 57.1)">EP</text>
<text x="258.3" y="59.2" transform="rotate(-90 258.3 59.2)">3</text>
<text x="259.6" y="57.1" transform="rotate(-90 259.6 57.1)">EP</text>
<text x="260.9" y="59.2" transform="rotate(-90 260.9 59.2)">4</text>
<text x="262.1" y="57.1" transform="rotate(-90 262.1 57.1)">EP</text>
<text x="44.4" y="91.7">1</text>
<text x="44.4" y="94.3">2</text>
<text x="46.5" y="93">GND</text>
<text x="46.5" y="95.5">VO-</text>
<text x="54.5" y="94.3">VI+</text>
<text x="58.4" y="93">3</text>
<text x="78.9" y="93">1</text>
<text x="92.6" y="93">2</text>
<text x="44.4" y="114.6">1</text>
<text x="44.4" y="117.1">2</text>
<text x="46.5" y="115.9">GND</text>
<text x="46.5" y="118.4">VO-</text>
<text x="54.5" y="117.1">VI+</text>
<text x="58.4" y="115.9">3</text>
<text x="78.9" y="115.9">1</text>
<text x="92.6" y="115.9">2</text>
<text x="44.4" y="137.4">1</text>
<text x="44.4" y="140">2</text>
<text x="46.5" y="138.7">GND</text>
<text x="46.5" y="141.3">VO-</text>
<text x="54.5" y="140">VI+</text>
<text x="58.4" y="138.7">3</text>
<text x="78.9" y="138.7">1</text>
<text x="92.6" y="138.7">2</text>
<text x="44.4" y="159">1</text>
<text x="44.4" y="161.6">2</text>
<text x="46.5" y="160.3">GND</text>
<text x="54.5" y="161.6">VI+</text>
<text x="58.4" y="160.3">3</text>
<text x="78.9" y="160.3">1</text>
<text x="92.6" y="160.3">2</text>
<text x="46.5" y="162.8">VO-</text>
</g>
<g font-size="1.8" fill="#000080">
<text x="26.5" y="24.2">USB1</text>
<text x="100.2" y="24.2">USB2</text>
<text x="173.9" y="24.2">USB3</text>
<text x="246.3" y="24.2">USB4</text>
<text x="10" y="50.8">R13</text>
<text x="83.7" y="50.8">R15</text>
<text x="157.4" y="50.8">R17</text>
<text x="229.7" y="50.8">R19</text>
<text x="69.7" y="54.7">R14</text>
<text x="143.4" y="54.7">R16</text>
<text x="217" y="54.7">R18</text>
<text x="289.4" y="54.7">R20</text>
<text x="27.8" y="86.4">C4</text>
<text x="45.6" y="88.9">U2</text>
<text x="14.4" y="92.7" transform="rotate(-90 14.4 92.7)">SYS_5V</text>
<text x="81.2" y="91.5">F1</text>
<text x="71" y="97.8">C10</text>
<text x="45.6" y="111.8">U1</text>
<text x="14.4" y="115.5" transform="rotate(-90 14.4 115.5)">SYS_5V</text>
<text x="81.2" y="114.3">F2</text>
<text x="71" y="120.7">C5</text>
<text x="45.6" y="134.7">U3</text>
<text x="81.2" y="137.2">F3</text>
<text x="14.4" y="138.4" transform="rotate(-90 14.4 138.4)">SYS_5V</text>
<text x="71" y="143.6">C7</text>
<text x="14.4" y="160" transform="rotate(-90 14.4 160)">SYS_5V</text>
<text x="45.6" y="156.3">U4</text>
<text x="81.2" y="158.8">F4</text>
<text x="71" y="165.1">C9</text>
</g>
<g font-size="1.8" fill="#00f">
<text x="35.4" y="24.2">KH-TYPE-C-16P</text>
<text x="109.1" y="24.2">KH-TYPE-C-16P</text>
<text x="182.8" y="24.2">KH-TYPE-C-16P</text>
<text x="255.1" y="24.2">KH-TYPE-C-16P</text>
<text x="16.4" y="34.3">PC0_VBUS</text>
<text x="54.5" y="34.3">PC0_VBUS</text>
<text x="90" y="34.3">PC1_VBUS</text>
<text x="128.1" y="34.3">PC1_VBUS</text>
<text x="163.7" y="34.3">PC2_VBUS</text>
<text x="201.8" y="34.3">PC2_VBUS</text>
<text x="236.1" y="34.3">PC3_VBUS</text>
<text x="274.2" y="34.3">PC3_VBUS</text>
<text x="16.4" y="39.3">PC0_D+ A6</text>
<text x="16.4" y="41.9">PC0_D-</text>
<text x="54.5" y="41.9">PC0_D+</text>
<text x="54.5" y="39.3">PC0_D-</text>
<text x="90" y="39.3">PC1_D+ A6</text>
<text x="90" y="41.9">PC1_D-</text>
<text x="128.1" y="41.9">PC1_D+</text>
<text x="128.1" y="39.3">PC1_D-</text>
<text x="163.7" y="39.3">PC2_D+ A6</text>
<text x="163.7" y="41.9">PC2_D-</text>
<text x="201.8" y="41.9">PC2_D+</text>
<text x="201.8" y="39.3">PC2_D-</text>
<text x="236.1" y="41.9">PC3_D-</text>
<text x="236.1" y="39.3">PC3_D+ A6</text>
<text x="274.2" y="39.3">PC3_D-</text>
<text x="274.2" y="41.9">PC3_D+</text>
<text x="16.4" y="47">PC0_VBUS</text>
<text x="54.5" y="47">PC0_VBUS</text>
<text x="90" y="47">PC1_VBUS</text>
<text x="128.1" y="47">PC1_VBUS</text>
<text x="163.7" y="47">PC2_VBUS</text>
<text x="201.8" y="47">PC2_VBUS</text>
<text x="236.1" y="47">PC3_VBUS</text>
<text x="274.2" y="47">PC3_VBUS</text>
<text x="10" y="53.4">5.1kΩ</text>
<text x="83.7" y="53.4">5.1kΩ</text>
<text x="157.4" y="53.4">5.1kΩ</text>
<text x="229.7" y="53.4">5.1kΩ</text>
<text x="69.7" y="57.2">5.1kΩ</text>
<text x="143.4" y="57.2">5.1kΩ</text>
<text x="217" y="57.2">5.1kΩ</text>
<text x="289.4" y="57.2">5.1kΩ</text>
<text x="27.8" y="94">10uF</text>
<text x="105.3" y="92.7">PC0_VBUS</text>
<text x="45.6" y="99.1">CH213K</text>
<text x="71" y="100.4">10uF</text>
<text x="81.2" y="96.6">JK-SMD0603-050L-6</text>
<text x="81.2" y="119.4">JK-SMD0603-050L-6</text>
<text x="105.3" y="115.5">PC1_VBUS</text>
<text x="45.6" y="122">CH213K</text>
<text x="71" y="123.2">10uF</text>
<text x="81.2" y="142.3">JK-SMD0603-050L-6</text>
<text x="105.3" y="138.4">PC2_VBUS</text>
<text x="45.6" y="144.8">CH213K</text>
<text x="71" y="146.1">10uF</text>
<text x="105.3" y="160">PC3_VBUS</text>
<text x="45.6" y="166.4">CH213K</text>
<text x="71" y="167.7">10uF</text>
<text x="81.2" y="163.9">JK-SMD0603-050L-6</text>
</g>
</svg>
